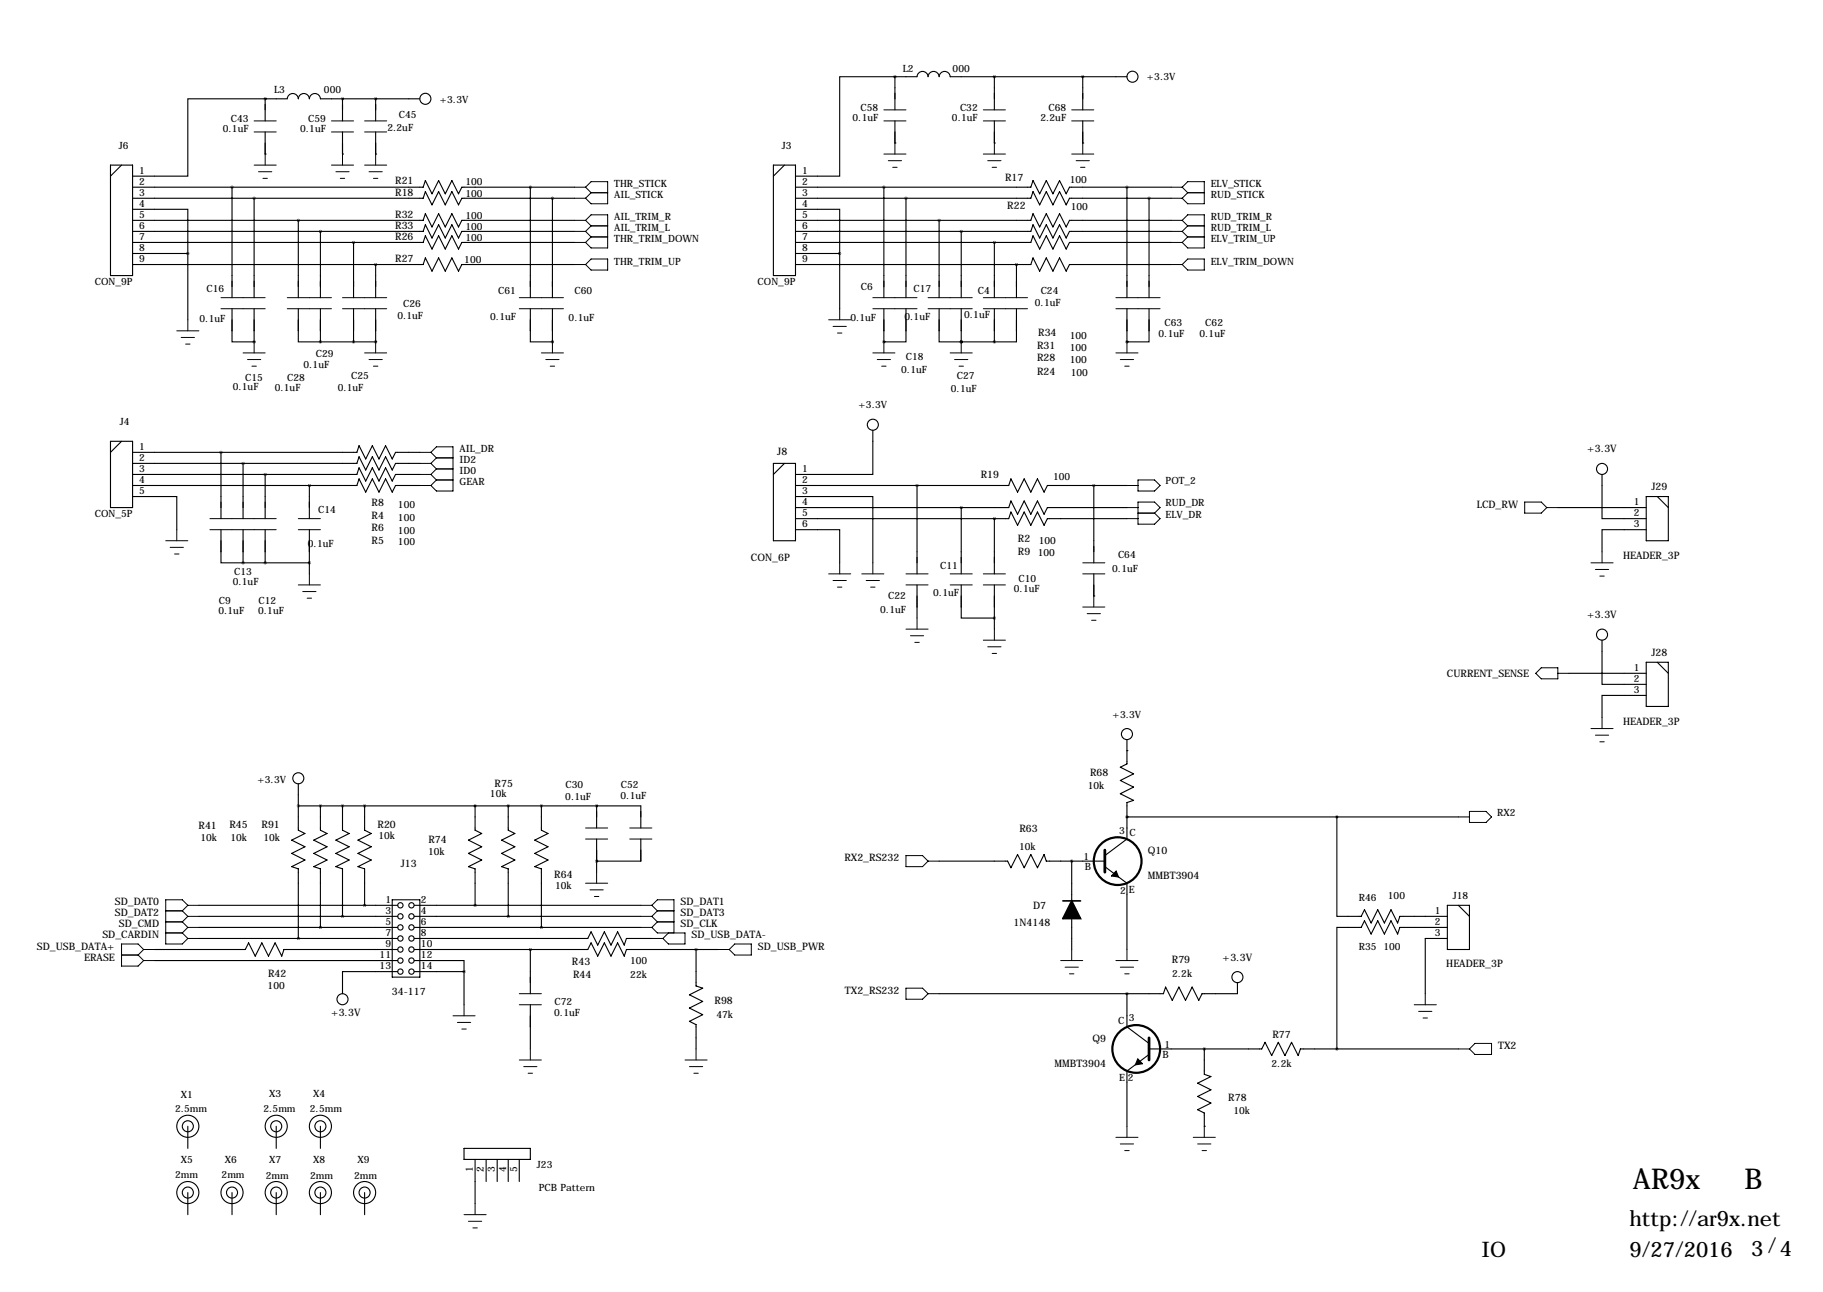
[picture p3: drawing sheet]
<svg xmlns="http://www.w3.org/2000/svg" width="419mm" height="297mm" viewBox="0 0 419 297" stroke-linecap="round" stroke-linejoin="round" font-family="sans-serif">
<g fill="none" stroke="#000" stroke-width=".25">
<path d="M205.7 17.6h5.1a1.27 1.27 0 0 1 1.3-1.2 1.27 1.27 0 0 1 1.3 1.2 1.27 1.27 0 0 1 1.2-1.2 1.27 1.27 0 0 1 1.3 1.2M205.7 17.6h-12.7v22.9h-10.1M205.7 17.6v7.7M215.9 17.6a1.27 1.27 0 0 1 1.3-1.2 1.27 1.27 0 0 1 1.2 1.2h40.7M228.6 17.6v7.7M248.9 17.6v7.7M25.4 38h5.1v25.4h-5.1zM27.9 38l-2.5 2.5M61 22.7h5a1.27 1.27 0 0 1 1.3-1.2 1.27 1.27 0 0 1 1.3 1.2 1.27 1.27 0 0 1 1.2-1.2 1.27 1.27 0 0 1 1.3 1.2 1.27 1.27 0 0 1 1.3-1.2 1.27 1.27 0 0 1 1.3 1.2h22.8M61 22.7h.1M61 35.4h.1M61 22.7h-17.8v17.8h-12.7"/>
<path d="M61 22.7v5.1M61 30.3v5.1M78.7 22.7h.1M78.7 35.4h.1M78.7 22.7v5.1M78.7 30.3v5.1M86.4 22.7h.1M86.4 35.4h.1M86.4 22.7v5.1M86.4 30.3v5.1M177.8 38h5.1v25.4h-5.1zM180.3 38l-2.5 2.5"/>
<path d="M205.7 32.9h.1M205.7 27.8v5.1M228.6 32.9h.1M228.6 27.8v5.1M248.9 32.9h.1M248.9 27.8v5.1M30.5 48.1h12.7v10.2M30.5 43h66.8l.5-1.5 1.5 3.1 1.5-3.1 1.6 3.1 1.5-3.1 1.5 3.1 .8-1.6h25.9M30.5 45.6h66.8l.5-1.5 1.5 3 1.5-3 1.6 3 1.5-3 1.5 3 .8-1.5h25.9M30.5 50.7h66.8l.5-1.6 1.5 3.1 1.5-3.1 1.6 3.1 1.5-3.1 1.5 3.1 .8-1.5h25.9M30.5 53.2h66.8l.5-1.5 1.5 3 1.5-3 1.6 3 1.5-3 1.5 3 .8-1.5h25.9M30.5 55.7h66.8l.5-1.5 1.5 3.1 1.5-3.1 1.6 3.1 1.5-3.1 1.5 3.1 .8-1.6h25.9"/>
<path d="M30.5 58.3h12.7M43.2 58.3v15.2M53.3 43v25.4M58.4 45.6v22.8M68.6 50.7v17.7M73.7 53.2v15.2M81.3 55.7v12.7M121.9 43v25.4M127 45.6v22.8M182.9 48.1h10.1v10.2M182.9 43h54.1l.5-1.5 1.5 3.1 1.5-3.1 1.6 3.1 1.5-3.1 1.5 3.1 .8-1.6h23.3M182.9 45.6h54.1l.5-1.5 1.5 3 1.5-3 1.6 3 1.5-3 1.5 3 .8-1.5h23.3"/>
<path d="M182.9 50.7h54.1l.5-1.6 1.5 3.1 1.5-3.1 1.6 3.1 1.5-3.1 1.5 3.1 .8-1.5h23.3M182.9 53.2h54.1l.5-1.5 1.5 3 1.5-3 1.6 3 1.5-3 1.5 3 .8-1.5h23.3M182.9 55.7h54.1l.5-1.5 1.5 3.1 1.5-3.1 1.6 3.1 1.5-3.1 1.5 3.1 .8-1.6h23.3M182.9 58.3h10.1M193 58.3v12.7M203.2 43v25.4M208.3 45.6v22.8M215.9 50.7v17.7M221 53.2v15.2M228.6 55.7v12.7M259.1 43v25.4M264.2 45.6v22.8"/>
<path d="M30.5 60.8h66.8l.5-1.5 1.5 3 1.5-3 1.6 3 1.5-3 1.5 3 .8-1.5h25.9M53.3 71v7.6h5.1M58.4 78.6h.1M58.4 71v7.6M68.6 71v7.6h5.1M73.7 71v7.6M73.7 78.6h12.7M81.3 71v7.6M86.4 78.6h.1M86.4 60.8v7.6M86.4 71v7.6M121.9 71v7.6h5.1"/>
<path d="M127 78.6h.1M127 71v7.6M182.9 60.8h54.1l.5-1.5 1.5 3 1.5-3 1.6 3 1.5-3 1.5 3 .8-1.5h23.3M203.2 78.6h.1M203.2 71v7.6M208.3 71v7.6h-5.1M215.9 71v7.6h5.1M221 78.6h.1M221 71v7.6M221 78.6h7.6M228.6 71v7.6M233.7 71v7.6h-5.1"/>
<path d="M233.7 60.8h.1M233.7 60.8v7.6M259.1 78.6h.1M259.1 71v7.6M264.2 71v7.6h-5.1M200.7 98.9v10.2h-17.8M25.4 101.5h5.1v15.2h-5.1zM27.9 101.5l-2.5 2.5M30.5 114.2h10.1v7.6M30.5 106.5h51.5l.5-1.5 1.6 3.1 1.5-3.1 1.5 3.1 1.5-3.1 1.6 3.1 .7-1.6h5.6M30.5 104h51.5l.5-1.5 1.6 3 1.5-3 1.5 3 1.5-3 1.6 3 .7-1.5h5.6M30.5 111.6h51.5l.5-1.5 1.6 3 1.5-3 1.5 3 1.5-3 1.6 3 .7-1.5h5.6"/>
<path d="M30.5 109.1h51.5l.5-1.5 1.6 3 1.5-3 1.5 3 1.5-3 1.6 3 .7-1.5h5.6M50.8 104v15.2M55.9 106.5v12.7M61 109.1v10.1M71.1 111.6v7.6M177.8 106.5h5.1v17.8h-5.1zM180.3 106.5l-2.5 2.6M182.9 114.2h17.8v15.2M182.9 111.6h49l.5-1.5 1.5 3 1.6-3 1.5 3 1.5-3 1.5 3 .8-1.5h18.3M182.9 116.7h49l.5-1.5 1.5 3 1.6-3 1.5 3 1.5-3 1.5 3 .8-1.5h18.3M182.9 119.2h49l.5-1.5 1.5 3.1 1.6-3.1 1.5 3.1 1.5-3.1 1.5 3.1 .8-1.6h18.3M210.8 111.6v20.3"/>
<path d="M221 116.7v15.2M228.6 119.2h.1M228.6 119.2v12.7M251.5 111.6v17.8M358.1 116.7h20.4M368.3 109.1v10.1h10.2M378.5 114.2h5v10.1h-5zM381 114.2l2.5 2.5M50.8 121.8v7.6h5.1M55.9 121.8v7.6M55.9 129.4h15.2M61 121.8v7.6"/>
<path d="M71.1 121.8v10.1M182.9 121.8h10.1v7.6M210.8 134.5v7.6M221 134.5v7.6h7.6M228.6 134.5v10.1M251.5 137h.1M251.5 131.9v5.1M378.5 121.8h-10.2v5.1M360.7 154.8h17.8M368.3 147.2v10.1h10.2M378.5 159.9h-10.2v5.1M378.5 152.3h5v10.1h-5z"/>
<path d="M381 152.3l2.5 2.5M259.1 172.6h.1M259.1 170v5.6l-1.5 .8 3 1.5-3 1.5 3 1.6-3 1.5 3 1.5-1.5 .5v8.4l-5.1 3.8M68.6 180.2v10.7l1.5 .7-3 1.6 3 1.5-3 1.5 3 1.5-3 1.5 1.5 .6v16M68.6 185.3h78.7v5.1M73.7 185.3v5.6l1.5 .7-3.1 1.6 3.1 1.5-3.1 1.5 3.1 1.5-3.1 1.5 1.6 .6v13.4M78.7 185.3v5.6l1.6 .7-3.1 1.6 3.1 1.5-3.1 1.5 3.1 1.5-3.1 1.5 1.5 .6v10.9M83.8 185.3v5.6l1.5 .7-3 1.6 3 1.5-3 1.5 3 1.5-3 1.5 1.5 .6v8.3M109.2 185.3v5.6l1.5 .7-3 1.6 3 1.5-3 1.5 3 1.5-3 1.5 1.5 .6v8.3M116.8 185.3v5.6l1.6 .7-3.1 1.6 3.1 1.5-3.1 1.5 3.1 1.5-3.1 1.5 1.5 .6v10.9M124.5 185.3v5.6l1.5 .7-3.1 1.6 3.1 1.5-3.1 1.5 3.1 1.5-3.1 1.5 1.6 .6v13.4M137.2 198h.1"/>
<path d="M137.2 185.3h.1M137.2 185.3v5.1M137.2 192.9v7.6M147.3 192.9v5.1h-10.1M215.9 198h15.7l.8 1.5 1.5-3 1.6 3 1.5-3 1.5 3 1.5-3 .5 1.5h13.5M246.4 198v9.1M254 199.2l5.1 3.9v15.2M259.1 187.8h.1M259.1 187.8h76.2M307.3 187.8v22.9h5.6l.8-1.5 1.5 3 1.5-3 1.6 3 1.5-3 1.5 3 .5-1.5h10.9M35.6 218.3h20.8l.7-1.5 1.6 3 1.5-3 1.5 3 1.5-3 1.6 3 .5-1.5h26.1M45.7 215.8h45.7"/>
<path d="M45.7 208.1h45.7M45.7 210.7h45.7M45.7 213.2h45.7M90.2 206.9h6.3v17.7h-6.3zM95.2 218.3h39.9l.8-1.5 1.5 3 1.5-3 1.6 3 1.5-3 1.5 3 .5-1.5h21.1M95.2 215.8h39.9l.8-1.6 1.5 3.1 1.5-3.1 1.6 3.1 1.5-3.1 1.5 3.1 .5-1.5h5.9M95.2 208.1h52.1M95.2 210.7h52.1M95.2 213.2h52.1M121.9 218.3v10.2M160 218.3v8.4l1.5 .5-3 1.5 3 1.5-3 1.6 3 1.5-3 1.5 1.5 .8v5.6M246.4 211.2v7.1"/>
<path d="M332.7 213.2h-10.9l-.5 1.5-1.5-3-1.5 3-1.6-3-1.5 3-1.5-3-.8 1.5h-5.6v28M332.7 208.1h5.1v10.2h-5.1zM332.7 215.8h-5v12.7M335.3 208.1l2.5 2.6M35.6 220.8h55.8M91.4 223.4h-12.7v5.1M95.2 220.8h11.5v2.6M95.2 223.4h11.5M106.7 223.4v7.6M121.9 231v10.2M259.1 228.5v7.6l5.1 3.8M284.5 225.9v2.6h-8.1l-.8 1.5-1.5-3.1-1.6 3.1-1.5-3.1-1.5 3.1-1.5-3.1-.5 1.6h-51.6"/>
<path d="M43.2 258.9v5.1M63.5 258.9v5.1M73.7 258.9v5.1M264.2 242.4l-5.1 3.8v12.7M264.2 241.2h25.9l.7-1.6 1.6 3.1 1.5-3.1 1.5 3.1 1.5-3.1 1.5 3.1 .6-1.5h36.3M276.9 258.9h.1M276.9 241.2v5.8l1.5 .5-3.1 1.5 3.1 1.6-3.1 1.5 3.1 1.5-3.1 1.5 1.6 .8v3M43.2 274.2v5.1M53.3 274.2v5.1M63.5 274.2v5.1M73.7 274.2v5.1M83.8 274.2v5.1"/>
<path d="M106.7 264h15.2v2.6h-15.2zM109.2 266.6v10.1M111.8 266.6v5M114.3 266.6v5M116.8 266.6v5M119.4 266.6v5"/>
<circle cx="260.3" cy="17.6" r="1.27"/>
<circle cx="97.8" cy="22.7" r="1.27"/>
<circle cx="200.7" cy="97.6" r="1.27"/>
<circle cx="368.3" cy="107.8" r="1.27"/>
<circle cx="368.3" cy="145.9" r="1.27"/>
<circle cx="68.6" cy="178.9" r="1.27"/>
<circle cx="259.1" cy="168.8" r="1.27"/>
<circle cx="92" cy="215.8" r=".61"/>
<circle cx="92" cy="213.2" r=".61"/>
<circle cx="92" cy="210.7" r=".61"/>
<circle cx="92" cy="218.3" r=".61"/>
<circle cx="92" cy="208.1" r=".61"/>
<circle cx="94.6" cy="215.8" r=".61"/>
<circle cx="94.6" cy="213.2" r=".61"/>
<circle cx="94.6" cy="210.7" r=".61"/>
<circle cx="94.6" cy="218.3" r=".61"/>
<circle cx="94.6" cy="208.1" r=".61"/>
<circle cx="78.7" cy="229.7" r="1.27"/>
<circle cx="92" cy="223.4" r=".61"/>
<circle cx="92" cy="220.8" r=".61"/>
<circle cx="94.6" cy="223.4" r=".61"/>
<circle cx="94.6" cy="220.8" r=".61"/>
<circle cx="284.5" cy="224.6" r="1.27"/>
<circle cx="43.2" cy="258.9" r="1.27"/>
<circle cx="43.2" cy="258.9" r="2.54"/>
<circle cx="63.5" cy="258.9" r="1.27"/>
<circle cx="63.5" cy="258.9" r="2.54"/>
<circle cx="73.7" cy="258.9" r="1.27"/>
<circle cx="73.7" cy="258.9" r="2.54"/>
<circle cx="43.2" cy="274.2" r="1.27"/>
<circle cx="43.2" cy="274.2" r="2.54"/>
<circle cx="53.3" cy="274.2" r="1.27"/>
<circle cx="53.3" cy="274.2" r="2.54"/>
<circle cx="63.5" cy="274.2" r="1.27"/>
<circle cx="63.5" cy="274.2" r="2.54"/>
<circle cx="73.7" cy="274.2" r="1.27"/>
<circle cx="73.7" cy="274.2" r="2.54"/>
<circle cx="83.8" cy="274.2" r="1.27"/>
<circle cx="83.8" cy="274.2" r="2.54"/>
</g>
<g fill="none" stroke="#000" stroke-width=".23">
<path d="M58.4 27.8h5.1M58.4 30.3h5.1M58.4 38h5.1M59.4 39.5h3.1M61 35.4v2.6M76.2 27.8h5.1M76.2 30.3h5.1M76.2 38h5.1M77.2 39.5h3.1M78.7 35.4v2.6M83.8 27.8h5.1M83.8 30.3h5.1"/>
<path d="M83.8 38h5.1M84.8 39.5h3.1M86.4 35.4v2.6M203.2 27.8h5.1M203.2 25.3h5.1M203.2 35.4h5.1M204.2 36.9h3.1M205.2 38.5h1M205.7 32.9v2.5M226.1 27.8h5M226.1 25.3h5M226.1 35.4h5"/>
<path d="M227.1 36.9h3M228.1 38.5h1M228.6 32.9v2.5M246.4 27.8h5.1M246.4 25.3h5.1M246.4 35.4h5.1M247.4 36.9h3M248.4 38.5h1M248.9 32.9v2.5M60.5 41h1M78.2 41h1M85.9 41h1"/>
<path d="M132.1 43h2.5M132.1 45.6h2.5M132.1 50.7h2.5M132.1 53.2h2.5M132.1 55.7h2.5M134.6 43l1.3 1.3M134.6 43l1.3-1.2h3.8v5h-3.8l-1.3-1.2M134.6 50.7l1.3-1.3h3.8v7.6h-3.8l-1.3-1.3M134.6 50.7l1.3 1.2M134.6 53.2l1.3 1.3M135.9 44.3h3.8M135.9 59.5h3.8v2.6h-3.8l-1.3-1.3z"/>
<path d="M135.9 44.3l-1.3 1.3M135.9 51.9h3.8M135.9 54.5h3.8M135.9 51.9l-1.3 1.3M135.9 54.5l-1.3 1.2M269.2 43h2.6M269.2 45.6h2.6M269.2 50.7h2.6M269.2 53.2h2.6M269.2 55.7h2.6M271.8 43l1.2-1.2h3.9v5h-3.9l-1.2-1.2M271.8 50.7l1.2-1.3h3.9v7.6h-3.9l-1.2-1.3"/>
<path d="M271.8 43l1.2 1.3M271.8 50.7l1.2 1.2M271.8 53.2l1.2 1.3M273 44.3h3.9M273 51.9h3.9M273 54.5h3.9M273 59.5h3.9v2.6h-3.9l-1.2-1.3zM273 44.3l-1.2 1.3M273 51.9l-1.2 1.3M273 54.5l-1.2 1.2M40.6 76.1h5.1M41.7 77.6h3"/>
<path d="M42.7 79.1h1M43.2 73.5v2.6M50.8 68.4h10.2M50.8 71h10.2M58.4 78.6v2.5M66 68.4h10.2M66 71h10.2M78.7 68.4h10.2M78.7 71h10.2M86.4 78.6v2.5M119.4 68.4h10.1M119.4 71h10.1"/>
<path d="M127 78.6v2.5M132.1 60.8h2.5M190.5 73.5h5.1M191.5 75h3.1M192.5 76.6h1M193 71v2.5M200.7 68.4h10.1M200.7 71h10.1M203.2 78.6v2.5M213.4 68.4h10.1M213.4 71h10.1M221 78.6v2.5"/>
<path d="M226.1 68.4h10.1M226.1 71h10.1M256.5 68.4h10.2M256.5 71h10.2M259.1 78.6v2.5M269.2 60.8h2.6M55.9 81.1h5.1M56.9 82.7h3M57.9 84.2h1M83.8 81.1h5.1M84.8 82.7h3.1M85.9 84.2h1"/>
<path d="M124.5 81.1h5M125.5 82.7h3M126.5 84.2h1M200.7 81.1h5M201.7 82.7h3M202.7 84.2h1M218.4 81.1h5.1M219.5 82.7h3M220.5 84.2h1M256.5 81.1h5.1M257.6 82.7h3M258.6 84.2h1"/>
<path d="M48.3 119.2h15.2M68.6 119.2h5.1M96.5 104h2.6M96.5 106.5h2.6M96.5 109.1h2.6M96.5 111.6h2.6M99.1 104l1.2 1.3M99.1 104l1.2-1.3h3.8v10.2h-3.8l-1.2-1.3M99.1 106.5l1.2 1.3M99.1 109.1l1.2 1.2M100.3 105.3h3.8M100.3 107.8h3.8"/>
<path d="M100.3 105.3l-1.2 1.2M100.3 110.3h3.8M100.3 107.8l-1.2 1.3M100.3 110.3l-1.2 1.3M259.1 119.2h2.5M259.1 111.6h2.5M259.1 116.7h2.5M261.6 110.3h3.8l1.3 1.3-1.3 1.3h-3.8zM261.6 115.4h3.8l1.3 1.3-1.3 1.3 1.3 1.2-1.3 1.3h-3.8zM261.6 118h3.8M350.5 115.4h3.8l1.3 1.3-1.3 1.3h-3.8zM355.6 116.7h2.5"/>
<path d="M38.1 124.3h5.1M39.1 125.8h3.1M40.1 127.4h1M40.6 121.8v2.5M48.3 121.8h15.2M68.6 121.8h5.1M68.6 134.5h5.1M69.6 136h3M70.6 137.5h1M71.1 131.9v2.6M190.5 131.9h5.1M191.5 133.5h3.1"/>
<path d="M192.5 135h1M193 129.4v2.5M198.1 131.9h5.1M199.1 133.5h3.1M200.2 135h1M200.7 129.4v2.5M208.3 131.9h5.1M208.3 134.5h5.1M218.4 131.9h5.1M218.4 134.5h5.1M226.1 131.9h5M226.1 134.5h5"/>
<path d="M248.9 131.9h5.1M248.9 129.4h5.1M248.9 139.6h5.1M251.5 137v2.6M365.8 129.4h5M366.8 130.9h3M367.8 132.4h1M368.3 126.9v2.5M208.3 144.6h5.1M209.3 146.2h3M210.3 147.7h1M210.8 142.1v2.5"/>
<path d="M226.1 147.2h5M227.1 148.7h3M228.1 150.2h1M228.6 144.6v2.6M249.9 141.1h3.1M251 142.6h1M353.1 154.8l1.2-1.3h3.8v2.6h-3.8zM358.1 154.8h2.6M365.8 167.5h5M366.8 169h3M367.8 170.5h1M368.3 165v2.5"/>
<path d="M134.6 190.4h5.1M134.6 192.9h5.1M144.8 190.4h5.1M144.8 192.9h5.1M208.3 196.7h3.8l1.3 1.3-1.3 1.2h-3.8zM213.4 198h2.5M335.3 187.8h2.5M337.8 186.5h3.8l1.3 1.3-1.3 1.3h-3.8zM27.9 219.6h3.8M31.7 219.6l1.3 1.2M33 218.3l-1.3 1.3M33 218.3l-1.3-1.3h-3.8v5.1h3.8l1.3-1.3"/>
<path d="M33 218.3h2.6M38.1 209.4h3.8M38.1 211.9h3.8M38.1 214.5h3.8M41.9 209.4l1.3 1.3M41.9 211.9l1.3 1.3M41.9 214.5l1.3 1.3M43.2 208.1h2.5M43.2 208.1l-1.3-1.2h-3.8v10.1h3.8l1.3-1.2M43.2 208.1l-1.3 1.3M43.2 210.7h2.5M43.2 210.7l-1.3 1.2"/>
<path d="M43.2 213.2h2.5M43.2 213.2l-1.3 1.3M43.2 215.8h2.5M134.6 203.1h5.1M135.6 204.6h3.1M136.7 206.1h1M137.2 200.5v2.6M147.3 208.1h2.6M147.3 210.7h2.6M147.3 213.2h2.6M149.9 208.1l1.2 1.3M149.9 208.1l1.2-1.2h3.8v7.6"/>
<path d="M149.9 213.2l1.2 1.3h6.4v2.5h-3.8l-1.3-1.2M149.9 210.7l1.2 1.2M149.9 215.8h2.5M151.1 209.4h3.8M151.1 211.9h3.8M151.1 209.4l-1.2 1.3M151.1 211.9l-1.2 1.3M153.7 214.5l-1.3 1.3M165.1 218.3h2.5M168.9 217h3.8v2.6h-3.8l-1.3-1.3zM246.4 218.3v2.5M259.1 218.3v2.5"/>
<path d="M33 220.8h2.6M104.1 233.5h5.1M105.2 235.1h3M106.2 236.6h1M106.7 231v2.5M119.4 228.5h5.1M119.4 231h5.1M208.3 227.2h3.8l1.3 1.3-1.3 1.2h-3.8zM213.4 228.5h2.5M243.8 220.8h5.1M244.9 222.4h3M245.9 223.9h1"/>
<path d="M256.5 220.8h5.1M257.6 222.4h3M258.6 223.9h1M325.1 231h5.1M326.1 232.5h3.1M327.2 234h1M327.7 228.5v2.5M119.4 243.7h5.1M120.4 245.2h3M121.4 246.7h1M121.9 241.2v2.5M157.5 243.7h5.1"/>
<path d="M158.5 245.2h3M159.5 246.7h1M160 241.2v2.5M259.1 258.9v2.6M276.9 258.9v2.6M335.3 241.2h2.5M337.8 241.2l1.3-1.3h3.8v2.5h-3.8zM106.7 279.3h5.1M109.2 276.7v2.6M256.5 261.5h5.1M257.6 263h3M258.6 264.5h1"/>
<path d="M274.3 261.5h5.1M275.3 263h3.1M276.4 264.5h1M107.7 280.8h3M108.7 282.3h1"/>
</g>
<g fill="none" stroke="#000" stroke-width=".51">
<circle cx="256.9" cy="198" r="5.5"/>
<circle cx="261.2" cy="241.2" r="5.5"/>
</g>
<path d="M254 195.4v5.1M264.2 238.6v5.1" fill="none" stroke="#000" stroke-width=".63"/>
<path d="M256.6 200.3l.5 1.3-1.6-.2zM261.6 243.4l1 1.2-1.6 .2z" fill="#000" stroke="#000" stroke-width=".25"/>
<path d="M246.4 207.1l2 4.1h-4.1z" fill="#000" stroke="#000" stroke-width=".38"/>
<path d="M244.3 207.1h4.1" fill="none" stroke="#000" stroke-width=".38"/>
<path d="M78.7 22.7a.05 .05 0 0 0 .1 0 .05 .05 0 0 0-.1 0zM86.3 22.7a.05 .05 0 0 0 .1 0 .05 .05 0 0 0-.1 0zM60.9 22.7a.05 .05 0 0 0 .1 0 .05 .05 0 0 0-.1 0zM73.6 78.6a.05 .05 0 0 0 .1 0 .05 .05 0 0 0-.1 0zM86.3 78.6a.05 .05 0 0 0 .1 0 .05 .05 0 0 0-.1 0zM53.3 43a.05 .05 0 0 0 .1 0 .05 .05 0 0 0-.1 0zM73.6 53.2a.05 .05 0 0 0 .1 0 .05 .05 0 0 0-.1 0zM86.3 60.8a.05 .05 0 0 0 .1 0 .05 .05 0 0 0-.1 0zM60.9 129.4a.05 .05 0 0 0 .1 0 .05 .05 0 0 0-.1 0zM60.9 109.1a.05 .05 0 0 0 .1 0 .05 .05 0 0 0-.1 0zM205.7 17.6a.05 .05 0 0 0 .1 0 .05 .05 0 0 0-.1 0zM264.1 45.6a.05 .05 0 0 0 .1 0 .05 .05 0 0 0-.1 0zM193 58.3a.05 .05 0 0 0 .1 0 .05 .05 0 0 0-.1 0zM251.4 111.6a.05 .05 0 0 0 .1 0 .05 .05 0 0 0-.1 0zM73.6 185.3a.05 .05 0 0 0 .1 0 .05 .05 0 0 0-.1 0zM78.7 185.3a.05 .05 0 0 0 .1 0 .05 .05 0 0 0-.1 0zM116.8 185.3a.05 .05 0 0 0 .1 0 .05 .05 0 0 0-.1 0zM137.1 198a.05 .05 0 0 0 .1 0 .05 .05 0 0 0-.1 0zM124.4 185.3a.05 .05 0 0 0 .1 0 .05 .05 0 0 0-.1 0zM137.1 185.3a.05 .05 0 0 0 .1 0 .05 .05 0 0 0-.1 0zM78.7 210.7a.05 .05 0 0 0 .1 0 .05 .05 0 0 0-.1 0zM73.6 213.2a.05 .05 0 0 0 .1 0 .05 .05 0 0 0-.1 0zM116.8 210.7a.05 .05 0 0 0 .1 0 .05 .05 0 0 0-.1 0zM124.4 213.2a.05 .05 0 0 0 .1 0 .05 .05 0 0 0-.1 0zM276.8 241.2a.05 .05 0 0 0 .1 0 .05 .05 0 0 0-.1 0zM307.3 187.8a.05 .05 0 0 0 .1 0 .05 .05 0 0 0-.1 0zM307.3 241.2a.05 .05 0 0 0 .1 0 .05 .05 0 0 0-.1 0z" fill="#000" stroke="#000" stroke-width=".63"/>
<g font-size="6.6">
<text x="375.4" y="273.4">AR9x</text>
<text x="401.1" y="273.4">B</text>
</g>
<g font-size="4.9">
<text x="374.6" y="281.8">http://ar9x.net</text>
<text x="340.6" y="288.9">IO</text>
<text x="374.6" y="288.9">9/27/2016</text>
<text x="402.6" y="288.7">3/4</text>
</g>
<g font-size="2.4">
<text x="231.1" y="41.7">R17</text>
<text x="90.9" y="42.4">R21</text>
<text x="90.9" y="45">R18</text>
<text x="90.9" y="50">R32</text>
<text x="90.9" y="52.6">R33</text>
<text x="231.6" y="48">R22</text>
<text x="90.9" y="55.1">R26</text>
<text x="90.9" y="60.2">R27</text>
<text x="238.7" y="77.2">R34</text>
<text x="238.4" y="80.3">R31</text>
<text x="238.4" y="83.1">R28</text>
<text x="238.4" y="86.1">R24</text>
<text x="178.7" y="104.5">J8</text>
<text x="364.9" y="104">+3.3V</text>
<text x="225.5" y="110">R19</text>
<text x="379.7" y="112.6">J29</text>
<text x="85.4" y="116.3">R8</text>
<text x="85.4" y="119.4">R4</text>
<text x="339.5" y="116.7">LCD_RW</text>
<text x="85.4" y="125">R5</text>
<text x="85.4" y="122.2">R6</text>
<text x="234" y="124.7">R2</text>
<text x="172.6" y="129">CON_6P</text>
<text x="234" y="127.5">R9</text>
<text x="373.1" y="128.5">HEADER_3P</text>
<text x="364.9" y="142.1">+3.3V</text>
<text x="332.7" y="155.6">CURRENT_SENSE</text>
<text x="379.7" y="150.7">J28</text>
<text x="373.1" y="166.6">HEADER_3P</text>
<text x="250.6" y="178.4">R68</text>
<text x="113.7" y="181">R75</text>
<text x="45.6" y="190.6">R41</text>
<text x="52.8" y="190.4">R45</text>
<text x="60.1" y="190.4">R91</text>
<text x="86.8" y="190.4">R20</text>
<text x="234.4" y="191.3">R63</text>
<text x="98.5" y="193.9">R74</text>
<text x="194.1" y="198">RX2_RS232</text>
<text x="263.9" y="196.5">Q10</text>
<text x="92.1" y="199.2">J13</text>
<text x="127.4" y="201.8">R64</text>
<text x="263.9" y="202.2">MMBT3904</text>
<text x="26.4" y="208.1">SD_DAT0</text>
<text x="156.5" y="208.1">SD_DAT1</text>
<text x="237.5" y="209">D7</text>
<text x="23.5" y="215.8">SD_CARDIN</text>
<text x="26.4" y="210.7">SD_DAT2</text>
<text x="27.3" y="213.2">SD_CMD</text>
<text x="156.5" y="210.7">SD_DAT3</text>
<text x="156.5" y="213.2">SD_CLK</text>
<text x="159" y="215.8">SD_USB_DATA-</text>
<text x="233" y="213">1N4148</text>
<text x="8.5" y="218.3">SD_USB_DATA+</text>
<text x="19.4" y="220.8">ERASE</text>
<text x="131.5" y="221.9">R43</text>
<text x="174.2" y="218.3">SD_USB_PWR</text>
<text x="269.4" y="221.5">R79</text>
<text x="281.1" y="220.8">+3.3V</text>
<text x="61.6" y="224.6">R42</text>
<text x="131.8" y="224.9">R44</text>
<text x="332.5" y="222.2">HEADER_3P</text>
<text x="76.1" y="233.5">+3.3V</text>
<text x="90.1" y="228.9">34-117</text>
<text x="164.3" y="230.9">R98</text>
<text x="194.3" y="228.5">TX2_RS232</text>
<text x="251.1" y="239.6">Q9</text>
<text x="292.5" y="238.6">R77</text>
<text x="242.4" y="245.4">MMBT3904</text>
<text x="344.4" y="241.2">TX2</text>
<text x="282.4" y="253.2">R78</text>
</g>
<g font-size="2.3">
<text x="207.5" y="16.6">L2</text>
<text x="219" y="16.5">000</text>
<text x="63" y="21.4">L3</text>
<text x="74.5" y="21.3">000</text>
<text x="101.1" y="23.6">+3.3V</text>
<text x="263.7" y="18.5">+3.3V</text>
<text x="53.1" y="28.1">C43</text>
<text x="70.8" y="28.1">C59</text>
<text x="91.7" y="27">C45</text>
<text x="196" y="27.9">0.1uF</text>
<text x="197.8" y="25.5">C58</text>
<text x="218.9" y="27.9">0.1uF</text>
<text x="220.7" y="25.5">C32</text>
<text x="239.2" y="27.9">2.2uF</text>
<text x="241" y="25.5">C68</text>
<text x="27.3" y="34.1">J6</text>
<text x="51.2" y="30.4">0.1uF</text>
<text x="69" y="30.4">0.1uF</text>
<text x="89.1" y="30.2">2.2uF</text>
<text x="179.7" y="34.1">J3</text>
<text x="32" y="40">1</text>
<text x="184.4" y="40">1</text>
<text x="32" y="42.5">2</text>
<text x="32" y="45.1">3</text>
<text x="32" y="47.6">4</text>
<text x="107" y="42.5">100</text>
<text x="107" y="45.3">100</text>
<text x="141.2" y="43">THR_STICK</text>
<text x="141.2" y="45.6">AIL_STICK</text>
<text x="184.4" y="42.5">2</text>
<text x="184.4" y="45.1">3</text>
<text x="184.4" y="47.6">4</text>
<text x="245.9" y="42">100</text>
<text x="278.4" y="43">ELV_STICK</text>
<text x="278.4" y="45.6">RUD_STICK</text>
<text x="32" y="50.2">5</text>
<text x="32" y="52.7">6</text>
<text x="107" y="50.4">100</text>
<text x="107" y="52.9">100</text>
<text x="141.2" y="50.7">AIL_TRIM_R</text>
<text x="141.2" y="53.2">AIL_TRIM_L</text>
<text x="184.4" y="50.2">5</text>
<text x="184.4" y="52.7">6</text>
<text x="246.2" y="48.4">100</text>
<text x="278.4" y="50.7">RUD_TRIM_R</text>
<text x="278.4" y="53.2">RUD_TRIM_L</text>
<text x="32" y="55.2">7</text>
<text x="32" y="57.8">8</text>
<text x="107" y="55.5">100</text>
<text x="141.2" y="55.7">THR_TRIM_DOWN</text>
<text x="184.4" y="55.2">7</text>
<text x="184.4" y="57.8">8</text>
<text x="278.4" y="55.7">ELV_TRIM_UP</text>
<text x="21.8" y="65.5">CON_9P</text>
<text x="32" y="60.3">9</text>
<text x="106.7" y="60.6">100</text>
<text x="141.2" y="60.8">THR_TRIM_UP</text>
<text x="174.2" y="65.5">CON_9P</text>
<text x="184.4" y="60.3">9</text>
<text x="278.4" y="60.8">ELV_TRIM_DOWN</text>
<text x="47.5" y="67.2">C16</text>
<text x="92.7" y="70.5">C26</text>
<text x="114.5" y="67.7">C61</text>
<text x="132.1" y="67.7">C60</text>
<text x="197.9" y="66.7">C6</text>
<text x="210" y="67.2">C17</text>
<text x="224.8" y="67.7">C4</text>
<text x="237.9" y="70.3">0.1uF</text>
<text x="239.2" y="67.7">C24</text>
<text x="45.9" y="74.1">0.1uF</text>
<text x="91.4" y="73.4">0.1uF</text>
<text x="112.7" y="73.6">0.1uF</text>
<text x="130.7" y="73.9">0.1uF</text>
<text x="195.5" y="73.9">0.1uF</text>
<text x="207.9" y="73.6">0.1uF</text>
<text x="221.7" y="73.1">0.1uF</text>
<text x="245.9" y="77.8">100</text>
<text x="266.4" y="77.4">0.1uF</text>
<text x="267.7" y="75">C63</text>
<text x="275.8" y="77.4">0.1uF</text>
<text x="277.1" y="75">C62</text>
<text x="72.6" y="82.2">C29</text>
<text x="208.3" y="82.7">C18</text>
<text x="245.9" y="80.6">100</text>
<text x="245.9" y="83.4">100</text>
<text x="53.5" y="89.6">0.1uF</text>
<text x="56.4" y="87.5">C15</text>
<text x="63.2" y="89.9">0.1uF</text>
<text x="66" y="87.5">C28</text>
<text x="69.8" y="84.5">0.1uF</text>
<text x="77.6" y="89.9">0.1uF</text>
<text x="80.8" y="87.2">C25</text>
<text x="207.2" y="85.8">0.1uF</text>
<text x="219.9" y="87.2">C27</text>
<text x="246.2" y="86.5">100</text>
<text x="197.4" y="93.8">+3.3V</text>
<text x="218.6" y="90.1">0.1uF</text>
<text x="27.6" y="97.6">J4</text>
<text x="32" y="103.5">1</text>
<text x="32" y="106">2</text>
<text x="105.7" y="104">AIL_DR</text>
<text x="105.7" y="106.5">ID2</text>
<text x="32" y="108.6">3</text>
<text x="32" y="111.1">4</text>
<text x="32" y="113.7">5</text>
<text x="105.7" y="109.1">ID0</text>
<text x="105.7" y="111.6">GEAR</text>
<text x="184.4" y="108.6">1</text>
<text x="184.4" y="111.1">2</text>
<text x="184.4" y="113.7">3</text>
<text x="242.1" y="110.3">100</text>
<text x="268" y="111.4">POT_2</text>
<text x="21.8" y="118.8">CON_5P</text>
<text x="73.1" y="118">C14</text>
<text x="91.5" y="116.7">100</text>
<text x="91.5" y="119.7">100</text>
<text x="184.4" y="116.2">4</text>
<text x="184.4" y="118.7">5</text>
<text x="268" y="116.4">RUD_DR</text>
<text x="268" y="119">ELV_DR</text>
<text x="375.6" y="116.2">1</text>
<text x="375.6" y="118.7">2</text>
<text x="70.8" y="125.7">0.1uF</text>
<text x="91.5" y="125.3">100</text>
<text x="91.5" y="122.8">100</text>
<text x="184.4" y="121.3">6</text>
<text x="238.8" y="125.1">100</text>
<text x="375.6" y="121.3">3</text>
<text x="216.1" y="130.9">C11</text>
<text x="238.6" y="127.9">100</text>
<text x="255.7" y="131.5">0.1uF</text>
<text x="257" y="128.4">C64</text>
<text x="53.5" y="134.6">0.1uF</text>
<text x="53.8" y="132.2">C13</text>
<text x="204.2" y="137.8">C22</text>
<text x="214.5" y="137.1">0.1uF</text>
<text x="233.1" y="136.1">0.1uF</text>
<text x="234.2" y="133.7">C10</text>
<text x="50.2" y="141.2">0.1uF</text>
<text x="50.3" y="138.8">C9</text>
<text x="59.3" y="141.2">0.1uF</text>
<text x="59.4" y="138.8">C12</text>
<text x="202.3" y="140.9">0.1uF</text>
<text x="375.6" y="154.3">1</text>
<text x="375.6" y="156.8">2</text>
<text x="375.6" y="159.4">3</text>
<text x="255.8" y="165">+3.3V</text>
<text x="59.2" y="179.9">+3.3V</text>
<text x="112.6" y="183.3">10k</text>
<text x="130" y="183.8">0.1uF</text>
<text x="130" y="181.2">C30</text>
<text x="142.7" y="183.6">0.1uF</text>
<text x="142.7" y="181.2">C52</text>
<text x="250.1" y="181.3">10k</text>
<text x="257.3" y="191.6">3</text>
<text x="344.2" y="187.6">RX2</text>
<text x="46.1" y="193.2">10k</text>
<text x="53" y="193.2">10k</text>
<text x="60.6" y="193.2">10k</text>
<text x="87" y="193">10k</text>
<text x="98.4" y="196.5">10k</text>
<text x="234.3" y="195.4">10k</text>
<text x="249.1" y="197.7">1</text>
<text x="259.7" y="192.2">C</text>
<text x="249.4" y="200.1">B</text>
<text x="88.6" y="207.6">1</text>
<text x="96.8" y="207.6">2</text>
<text x="127.6" y="204.4">10k</text>
<text x="257.6" y="205.4">2</text>
<text x="259.5" y="205.4">E</text>
<text x="312.4" y="207.1">R46</text>
<text x="319.1" y="206.7">100</text>
<text x="334" y="206.6">J18</text>
<text x="88.6" y="210.2">3</text>
<text x="88.6" y="212.7">5</text>
<text x="88.6" y="215.3">7</text>
<text x="96.8" y="210.2">4</text>
<text x="96.8" y="212.7">6</text>
<text x="96.8" y="215.3">8</text>
<text x="329.9" y="210.2">1</text>
<text x="329.9" y="212.7">2</text>
<text x="329.9" y="215.3">3</text>
<text x="87.3" y="220.3">11</text>
<text x="88.6" y="217.8">9</text>
<text x="96.8" y="217.8">10</text>
<text x="96.8" y="220.3">12</text>
<text x="144.8" y="221.7">100</text>
<text x="312.4" y="218.3">R35</text>
<text x="318.1" y="218.4">100</text>
<text x="61.5" y="227.3">100</text>
<text x="87.3" y="222.9">13</text>
<text x="96.8" y="222.9">14</text>
<text x="144.9" y="224.7">22k</text>
<text x="269.5" y="224.6">2.2k</text>
<text x="127.4" y="233.6">0.1uF</text>
<text x="127.5" y="231">C72</text>
<text x="164.7" y="234">47k</text>
<text x="257" y="235.4">C</text>
<text x="259.5" y="234.8">3</text>
<text x="267.3" y="243.2">B</text>
<text x="267.7" y="240.9">1</text>
<text x="292.3" y="245.3">2.2k</text>
<text x="257.3" y="248.6">E</text>
<text x="259.3" y="248.6">2</text>
<text x="40.3" y="255.6">2.5mm</text>
<text x="41.5" y="252.4">X1</text>
<text x="60.6" y="255.6">2.5mm</text>
<text x="61.9" y="252.2">X3</text>
<text x="71.2" y="255.6">2.5mm</text>
<text x="72" y="252.2">X4</text>
<text x="283.6" y="256.1">10k</text>
<text x="41.5" y="267.4">X5</text>
<text x="51.7" y="267.4">X6</text>
<text x="61.9" y="267.4">X7</text>
<text x="72" y="267.4">X8</text>
<text x="82.2" y="267.4">X9</text>
<text x="108.7" y="269.4" transform="rotate(-90 108.7 269.4)">1</text>
<text x="111.3" y="269.4" transform="rotate(-90 111.3 269.4)">2</text>
<text x="113.8" y="269.4" transform="rotate(-90 113.8 269.4)">3</text>
<text x="116.3" y="269.4" transform="rotate(-90 116.3 269.4)">4</text>
<text x="118.9" y="269.4" transform="rotate(-90 118.9 269.4)">5</text>
<text x="123.4" y="268.6">J23</text>
<text x="40.3" y="270.9">2mm</text>
<text x="51" y="270.9">2mm</text>
<text x="61.1" y="271.1">2mm</text>
<text x="71.3" y="271.1">2mm</text>
<text x="81.4" y="271.1">2mm</text>
<text x="123.8" y="273.8">PCB Pattern</text>
</g>
</svg>
